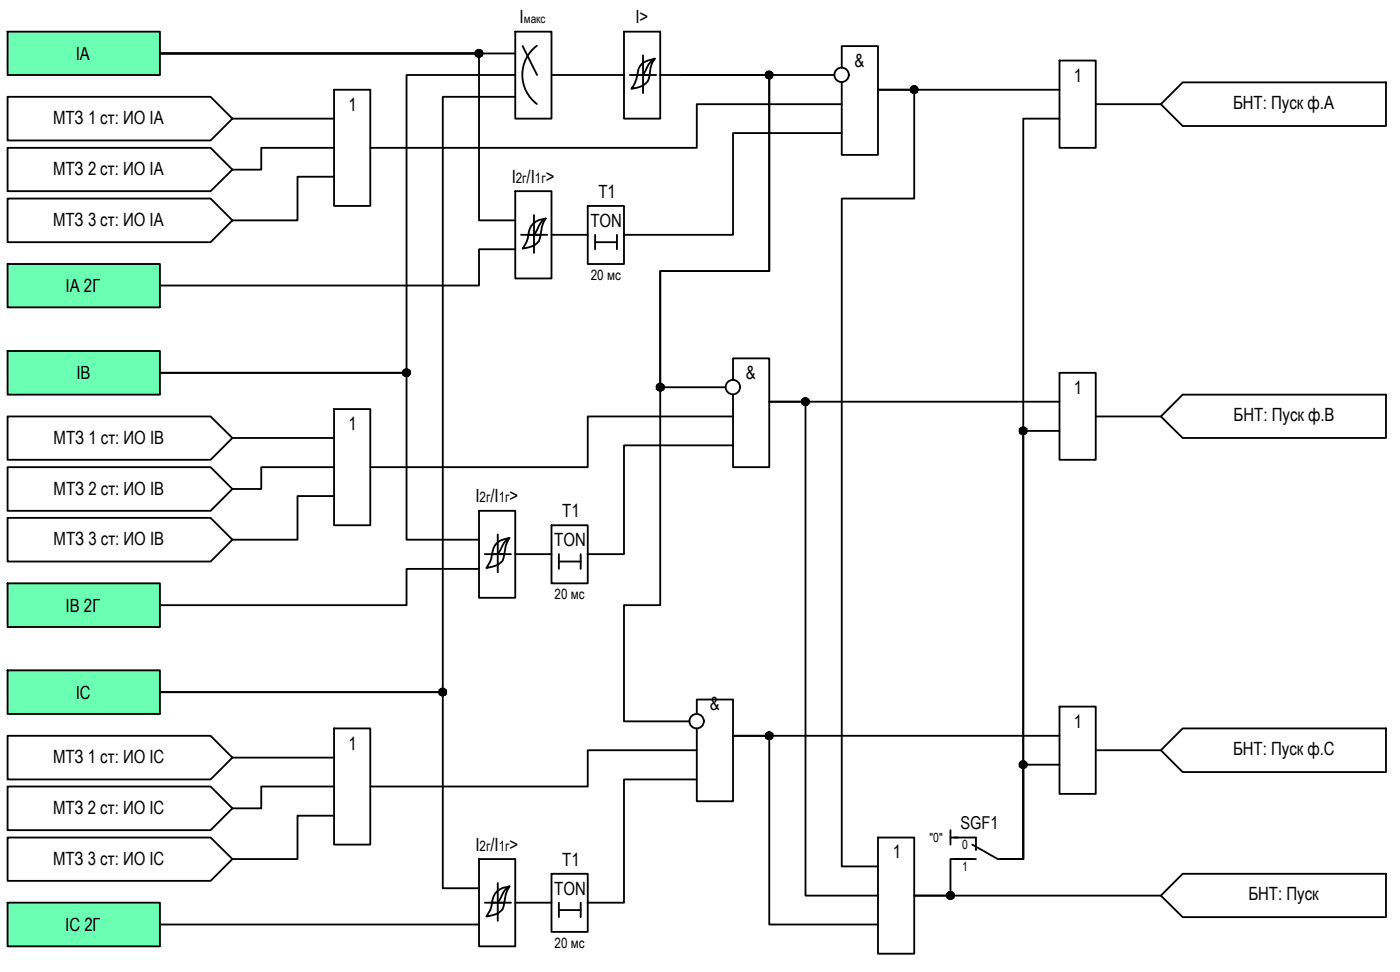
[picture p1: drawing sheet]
<svg xmlns="http://www.w3.org/2000/svg" width="193mm" height="134mm" viewBox="0 0 193 134" stroke-linecap="round" stroke-linejoin="round" font-family="sans-serif">
<!-- layer: 0 -->
<g fill="#000" stroke="#000" stroke-width=".14">
<path d="M65.9 7.8h.3zM65.9 6.9h.2zM105.9 10.8h.3zM105.9 9.9h.2zM125.8 12.8h.4zM125.9 11.9h.2zM55.9 51.8h.3zM56 50.8h.1zM90.8 53.8h.4zM90.9 52.9h.2zM110.9 55.8h.3zM110.9 54.9h.2z"/>
<path d="M140.8 59.8h.4zM140.9 58.8h.2zM60.9 95.8h.3zM60.9 94.9h.2zM105.9 101.8h.3zM105.9 100.8h.2zM140.8 105.8h.4zM140.9 104.9h.2zM130.8 123.8h.4zM130.9 122.9h.2z"/>
<path d="M65.9 7.8h.2zM65.9 7.8h.2z"/>
<path d="M65.9 6.9h.3zM65.9 6.9h.3z"/>
<path d="M65.9 6.9h.4zM65.8 6.9h.5z"/>
<path d="M65.8 6.9l.6 .1-.1-.1zM65.8 6.9l.6 .1h-.7z"/>
<path d="M65.8 7.8h.5zM65.8 7.8h.4z"/>
<path d="M65.7 7h.7zM65.7 7h.7z"/>
<path d="M65.7 7.7h.7zM65.7 7.7l.6 .1z"/>
<path d="M65.6 7l.8 .1v-.1zM65.6 7l.8 .1h-.8z"/>
<path d="M65.6 7.7h.8zM65.6 7.7h.8h-.7z"/>
<path d="M65.6 7.1l.9 .1-.1-.1zM65.6 7.1l.9 .1h-.9z"/>
<path d="M65.6 7.6h.8zM65.6 7.6l.8 .1z"/>
<path d="M65.6 7.2l.9 .1v-.1zM65.6 7.2l.9 .1h-1z"/>
<path d="M65.6 7.5l.8 .1 .1-.1zM65.6 7.5l.8 .1h-.8z"/>
<path d="M65.5 7.3l1 .1v-.1zM65.5 7.3l1 .1h-1z"/>
<path d="M65.5 7.4l1 .1v-.1zM65.5 7.4l1 .1h-1z"/>
<path d="M65.5 7.5h1zM65.5 7.5h1h-.9z"/>
<path d="M105.9 10.8h.2zM105.9 10.8h.2z"/>
<path d="M105.9 9.9h.3zM105.9 9.9h.3z"/>
<path d="M105.9 9.9h.4zM105.8 9.9h.5z"/>
<path d="M105.8 9.9h.5zM105.7 9.9h.6z"/>
<path d="M105.8 10.8h.5zM105.8 10.8h.4z"/>
<path d="M105.7 9.9l.7 .1-.1-.1zM105.7 9.9l.7 .1h-.8z"/>
<path d="M105.7 10.8h.6zM105.7 10.8h.6z"/>
<path d="M105.6 10l.9 .1-.1-.1zM105.6 10l.9 .1h-.9z"/>
<path d="M105.6 10.7l.7 .1 .1-.1zM105.6 10.7l.7 .1h-.6z"/>
<path d="M105.6 10.1l.9 .1zM105.6 10.1l.9 .1z"/>
<path d="M105.6 10.6l.8 .1 .1-.1zM105.6 10.6l.8 .1h-.8z"/>
<path d="M105.6 10.2h.9zM105.6 10.2h.9h-1z"/>
<path d="M105.5 10.2l1 .1v-.1zM105.5 10.2l1 .1h-1z"/>
<path d="M105.5 10.5h1zM105.5 10.5h1z"/>
<path d="M105.6 10.5l.9 .1v-.1zM105.6 10.5l.9 .1h-.9z"/>
<path d="M105.5 10.3l1 .2v-.2zM105.5 10.3l1 .2h-1z"/>
<path d="M125.8 12.8h.3zM125.9 12.8h.2z"/>
<path d="M125.9 11.9h.3zM125.8 11.9h.4z"/>
<path d="M125.8 11.9h.5zM125.8 11.9h.5z"/>
<path d="M125.8 11.9l.6 .1-.1-.1zM125.8 11.9l.6 .1h-.7z"/>
<path d="M125.8 12.8h.5zM125.8 12.8h.4z"/>
<path d="M125.7 12h.7zM125.6 12h.8z"/>
<path d="M125.7 12.7h.7zM125.7 12.7l.6 .1z"/>
<path d="M125.6 12l.8 .1v-.1zM125.6 12l.8 .1h-.8z"/>
<path d="M125.6 12.7h.8zM125.6 12.7h.8h-.7z"/>
<path d="M125.6 12.1l.9 .1-.1-.1zM125.6 12.1l.9 .1h-1z"/>
<path d="M125.6 12.6h.8zM125.6 12.6l.8 .1z"/>
<path d="M125.5 12.2l1 .1v-.1zM125.5 12.2l1 .1h-1z"/>
<path d="M125.5 12.5l.9 .1 .1-.1zM125.5 12.5l.9 .1h-.8z"/>
<path d="M125.5 12.3l1 .1v-.1zM125.5 12.3l1 .1h-1z"/>
<path d="M125.5 12.4h1zM125.5 12.4h1h-1z"/>
<path d="M125.5 12.4l1 .1v-.1zM125.5 12.4l1 .1h-1z"/>
<path d="M55.9 51.8l.2 .1zM56 51.9h.1z"/>
<path d="M56 50.8l.2 .1zM55.9 50.9h.3z"/>
<path d="M55.9 50.9h.4zM55.8 50.9h.5z"/>
<path d="M55.8 50.9l.5 .1zM55.7 51h.6z"/>
<path d="M55.8 51.8h.5zM55.8 51.8h.4z"/>
<path d="M55.7 51h.7zM55.7 51h.7z"/>
<path d="M55.7 51.7h.6zM55.7 51.7l.6 .1z"/>
<path d="M55.7 51l.8 .1-.1-.1zM55.7 51l.8 .1h-.9z"/>
<path d="M55.7 51.6l.6 .1 .1-.1zM55.7 51.6l.6 .1h-.6z"/>
<path d="M55.6 51.1l.9 .1v-.1zM55.6 51.1l.9 .1h-.9z"/>
<path d="M55.6 51.6h.9zM55.6 51.6h.8z"/>
<path d="M55.6 51.2l.9 .1v-.1zM55.6 51.2l.9 .1h-1z"/>
<path d="M55.5 51.3l1 .1v-.1zM55.5 51.3l1 .1h-1z"/>
<path d="M55.5 51.4l1 .1v-.1zM55.5 51.4l1 .1h-.9z"/>
<path d="M55.6 51.5l.9 .1v-.1zM55.6 51.5l.9 .1h-.9z"/>
<path d="M55.5 51.4h1zM55.5 51.4h1h-1z"/>
<path d="M90.8 53.8h.3zM90.9 53.8h.2z"/>
<path d="M90.9 52.9h.3zM90.8 52.9h.4z"/>
<path d="M90.8 52.9h.5zM90.8 52.9h.5z"/>
<path d="M90.8 52.9l.5 .1zM90.7 53h.6z"/>
<path d="M90.8 53.8h.5zM90.8 53.8h.4z"/>
<path d="M90.7 53h.7h-.1zM90.7 53h.7h-.8z"/>
<path d="M90.7 53.7h.6zM90.7 53.7l.6 .1z"/>
<path d="M90.6 53l.9 .1zM90.6 53l.9 .1z"/>
<path d="M90.6 53.7h.8zM90.6 53.7h.7z"/>
<path d="M90.6 53.1l.9 .1v-.1zM90.6 53.1l.9 .1h-1z"/>
<path d="M90.6 53.6l.8 .1 .1-.1zM90.6 53.6l.8 .1h-.8z"/>
<path d="M90.5 53.2l1 .1v-.1zM90.5 53.2l1 .1h-1z"/>
<path d="M90.5 53.3h1zM90.5 53.3h1h-1z"/>
<path d="M90.5 53.3l1 .1v-.1zM90.5 53.3l1 .1h-1z"/>
<path d="M90.5 53.4l1 .1v-.1zM90.5 53.4l1 .1h-1z"/>
<path d="M90.5 53.5l1 .1v-.1zM90.5 53.5l1 .1h-.9z"/>
<path d="M110.9 55.8h.2zM110.9 55.8h.2z"/>
<path d="M110.9 54.9h.3zM110.9 54.9h.3z"/>
<path d="M110.9 54.9h.4zM110.8 54.9h.5z"/>
<path d="M110.8 54.9h.5zM110.7 54.9h.6z"/>
<path d="M110.8 55.8h.5zM110.8 55.8h.4z"/>
<path d="M110.7 54.9l.7 .1-.1-.1zM110.7 54.9l.7 .1h-.8z"/>
<path d="M110.7 55.7l.6 .1v-.1zM110.7 55.7l.6 .1h-.5z"/>
<path d="M110.6 55l.8 .1zM110.6 55l.8 .1z"/>
<path d="M110.6 55.7h.8zM110.6 55.7h.7z"/>
<path d="M110.6 55.1l.9 .1-.1-.1zM110.6 55.1l.9 .1h-.9z"/>
<path d="M110.6 55.6l.8 .1v-.1zM110.6 55.6l.8 .1h-.8z"/>
<path d="M110.6 55.2h.9zM110.6 55.2h.9h-1z"/>
<path d="M110.6 55.5l.8 .1 .1-.1zM110.6 55.5l.8 .1h-.8z"/>
<path d="M110.5 55.2l1 .1v-.1zM110.5 55.2l1 .1h-1z"/>
<path d="M110.5 55.3l1 .1v-.1zM110.5 55.3l1 .1h-1z"/>
<path d="M110.5 55.4l1 .1v-.1zM110.5 55.4l1 .1h-.9z"/>
<path d="M140.8 59.8h.3zM140.9 59.8h.2z"/>
<path d="M140.9 58.8l.3 .1zM140.8 58.9h.4z"/>
<path d="M140.8 58.9h.5zM140.8 58.9h.5z"/>
<path d="M140.8 58.9l.5 .1zM140.7 59h.6z"/>
<path d="M140.8 59.8h.5zM140.8 59.8h.4z"/>
<path d="M140.7 59h.7zM140.6 59h.8z"/>
<path d="M140.7 59.7h.6zM140.7 59.7l.6 .1z"/>
<path d="M140.6 59l.9 .1-.1-.1zM140.6 59l.9 .1h-.9z"/>
<path d="M140.6 59.6l.7 .1 .1-.1zM140.6 59.6l.7 .1h-.6z"/>
<path d="M140.6 59.1l.9 .1v-.1zM140.6 59.1l.9 .1h-1z"/>
<path d="M140.6 59.6h.9zM140.6 59.6h.8z"/>
<path d="M140.5 59.2l1 .1v-.1zM140.5 59.2l1 .1h-1z"/>
<path d="M140.5 59.3l1 .1v-.1zM140.5 59.3l1 .1h-1z"/>
<path d="M140.5 59.4h1zM140.5 59.4h1h-1z"/>
<path d="M140.5 59.4l1 .1v-.1zM140.5 59.4l1 .1h-1z"/>
<path d="M140.5 59.5l1 .1v-.1zM140.5 59.5l1 .1h-.9z"/>
<path d="M60.9 95.8h.2zM60.9 95.8h.2z"/>
<path d="M60.9 94.9h.3zM60.9 94.9h.3z"/>
<path d="M60.9 94.9h.4zM60.8 94.9h.5z"/>
<path d="M60.8 94.9l.5 .1zM60.7 95h.6z"/>
<path d="M60.8 95.8h.5zM60.8 95.8h.4z"/>
<path d="M60.7 95h.7h-.1zM60.7 95h.7h-.8z"/>
<path d="M60.7 95.7h.6zM60.7 95.7l.6 .1z"/>
<path d="M60.6 95l.9 .1zM60.6 95l.9 .1z"/>
<path d="M60.6 95.7h.8zM60.6 95.7h.7z"/>
<path d="M60.6 95.1l.9 .1v-.1zM60.6 95.1l.9 .1h-.9z"/>
<path d="M60.6 95.6l.8 .1 .1-.1zM60.6 95.6l.8 .1h-.8z"/>
<path d="M60.6 95.2l.9 .1v-.1zM60.6 95.2l.9 .1h-1z"/>
<path d="M60.5 95.3h1zM60.5 95.3h1h-1z"/>
<path d="M60.5 95.4l1 .1v-.1zM60.5 95.4l1 .1h-.9z"/>
<path d="M60.6 95.5l.9 .1v-.1zM60.6 95.5l.9 .1h-.9z"/>
<path d="M60.5 95.3l1 .1v-.1zM60.5 95.3l1 .1h-1z"/>
<path d="M105.9 101.8l.2 .1zM105.9 101.9h.2z"/>
<path d="M105.9 100.8l.3 .1zM105.9 100.9h.3z"/>
<path d="M105.9 100.9h.4zM105.8 100.9h.5z"/>
<path d="M105.8 100.9l.5 .1zM105.7 101h.6z"/>
<path d="M105.8 101.8h.5zM105.8 101.8h.4z"/>
<path d="M105.7 101h.7zM105.7 101h.7z"/>
<path d="M105.7 101.7h.6zM105.7 101.7l.6 .1z"/>
<path d="M105.6 101l.9 .1-.1-.1zM105.6 101l.9 .1h-.9z"/>
<path d="M105.6 101.7h.8zM105.6 101.7h.7z"/>
<path d="M105.6 101.1l.9 .1v-.1zM105.6 101.1l.9 .1h-.9z"/>
<path d="M105.6 101.6l.8 .1 .1-.1zM105.6 101.6l.8 .1h-.8z"/>
<path d="M105.6 101.2l.9 .1v-.1zM105.6 101.2l.9 .1h-1z"/>
<path d="M105.5 101.3h1zM105.5 101.3h1h-1z"/>
<path d="M105.5 101.4l1 .1v-.1zM105.5 101.4l1 .1h-.9z"/>
<path d="M105.6 101.5l.9 .1v-.1zM105.6 101.5l.9 .1h-.9z"/>
<path d="M105.5 101.3l1 .1v-.1zM105.5 101.3l1 .1h-1z"/>
<path d="M140.8 105.8h.3zM140.9 105.8h.2z"/>
<path d="M140.9 104.9h.3zM140.8 104.9h.4z"/>
<path d="M140.8 104.9h.5zM140.8 104.9h.5z"/>
<path d="M140.8 104.9h.5zM140.7 104.9h.6z"/>
<path d="M140.8 105.8h.5zM140.8 105.8h.4z"/>
<path d="M140.7 104.9l.7 .1-.1-.1zM140.7 104.9l.7 .1h-.8z"/>
<path d="M140.7 105.7l.6 .1v-.1zM140.7 105.7l.6 .1h-.5z"/>
<path d="M140.6 105l.9 .1-.1-.1zM140.6 105l.9 .1h-.9z"/>
<path d="M140.6 105.7h.8zM140.6 105.7h.7z"/>
<path d="M140.6 105.1l.9 .1zM140.6 105.1l.9 .1z"/>
<path d="M140.6 105.6l.8 .1 .1-.1zM140.6 105.6l.8 .1h-.8z"/>
<path d="M140.5 105.2h1zM140.5 105.2h1h-1z"/>
<path d="M140.5 105.2l1 .1v-.1zM140.5 105.2l1 .1h-1z"/>
<path d="M140.5 105.3l1 .1v-.1zM140.5 105.3l1 .1h-1z"/>
<path d="M140.5 105.4l1 .1v-.1zM140.5 105.4l1 .1h-1z"/>
<path d="M140.5 105.5l1 .1v-.1zM140.5 105.5l1 .1h-.9z"/>
<path d="M130.8 123.8h.3zM130.9 123.8h.2z"/>
<path d="M130.9 122.9h.3zM130.8 122.9h.4z"/>
<path d="M130.8 122.9h.5zM130.8 122.9h.5z"/>
<path d="M130.8 122.9l.5 .1v-.1zM130.8 122.9l.5 .1h-.6z"/>
<path d="M130.8 123.8h.5zM130.8 123.8h.4z"/>
<path d="M130.7 123h.7zM130.6 123h.8z"/>
<path d="M130.7 123.7h.6zM130.7 123.7l.6 .1z"/>
<path d="M130.6 123l.9 .1-.1-.1zM130.6 123l.9 .1h-.9z"/>
<path d="M130.6 123.7h.7h.1zM130.6 123.7h.7h-.6z"/>
<path d="M130.6 123.1l.9 .1v-.1zM130.6 123.1l.9 .1h-1z"/>
<path d="M130.5 123.2l1 .1v-.1zM130.5 123.2l1 .1h-1z"/>
<path d="M130.5 123.5l1 .1zM130.5 123.5l1 .1z"/>
<path d="M130.6 123.6l.8 .1 .1-.1zM130.6 123.6l.8 .1h-.8z"/>
<path d="M130.5 123.3l1 .1v-.1zM130.5 123.3l1 .1h-1z"/>
<path d="M130.5 123.4h1zM130.5 123.4h1h-1z"/>
<path d="M130.5 123.4l1 .1v-.1zM130.5 123.4l1 .1h-1z"/>
</g>
<g fill="none" stroke="#000" stroke-width=".25">
<path d="M1 4.4h21v5.9h-21zM32 16.3h14M46 12.4h5v16h-5zM71 7.4h-49h44v23h5M71 10.3h-15v41.1h-34h34v22.9h10M71 13.3h-10v82h-39h39v27h5M71 4.4h5v11.9h-5zM72 6.4l2 3.9M74 6.3a5 5 0 0 0 0 8M76 10.3h10M86 4.4h5v11.9h-5zM87.8 10.3h2.7"/>
<path d="M88.6 7.6v5.2M90.2 8.1l-.5 1.1-.2 1.2a1.95 1.95 0 0 1-1.6 1.7l-.9 .1a5.4 5.4 0 0 0 1-2.7 1.85 1.85 0 0 1 1.3-1.2l.9-.2a2.83 2.83 0 0 0-1.2 1.6l-.4 .6h-1.8M91 10.3h15v27h-15v46.1h-5v16h9M115 10.3h-21h12v27h-15v16h9M116 9.4v-3h5v14.9h-5v-10M116 18.3h-15v14h-15M116 14.4h-20v6h-45M146 12.4h-25h5v14.9h-10v92h5M146 16.3h-5v102h-3M146 8.3h5v12.1h-5zM151 14.4h9M1 36.4h21v5.9h-21z"/>
<path d="M46 20.4h-10v3h-4M46 24.3h-5v6.1h-9M71 26.3h5v12.1h-5zM71 34.3h-5v5h-44M72.8 32.3h2.6M73.6 29.6v5.2M75.2 30.1a5.7 5.7 0 0 0-.8 2.8 1.86 1.86 0 0 1-1.6 1.2l-.8 .1a4 4 0 0 0 .9-2.2 2.32 2.32 0 0 1 2.3-1.9 3 3 0 0 0-1.2 1.7l-.4 .5h-1.8M76 32.3h5M81 28.4h5v8h-5zM82 32.3v2M82 33.4h3M85 32.3v2"/>
<path d="M86 32.3h.1M1 48.3h21v6.1h-21zM46 56.3h5v16h-5zM101 52.4v-3h5v14.9h-5v-9.9M101 57.4h-20v6.9h-30M146 55.3h-40h5v68.1h10M146 59.4h-5v58.9h-3M146 51.4h5v11.9h-5zM151 57.4h9M32 60.3h14M46 64.3h-10v3.1h-4M46 68.3h-5v6h-9"/>
<path d="M66 70.4h5v11.9h-5zM66 78.4h-10v5h-34M67.8 76.3h2.6M68.6 73.6v5.2M70.2 74.1a5.7 5.7 0 0 0-.8 2.7 1.86 1.86 0 0 1-1.6 1.3l-.8 .1a4 4 0 0 0 .9-2.2 1.96 1.96 0 0 1 1.4-1.7l.9-.2a3 3 0 0 0-1.2 1.6l-.4 .6h-1.8M71 76.3h5M76 72.3h5v8h-5zM77 76.3v2.1M77 77.3h3M80 76.3v2.1M81 76.3h.1M101 61.3h-15v15h-5"/>
<path d="M1 80.3h21v6.1h-21zM1 92.3h21v6h-21zM96 98.3v-1.9h5v14h-5v-10.1M146 97.3h5v12h-5zM32 104.4h14M46 100.3h5v16h-5zM46 108.3h-10v3h-4M46 112.4h-5v5.9h-9M66 118.3h5v12h-5zM96 107.4h-10v16.9h-5M96 103.3h-15v5h-30M121 115.4h5v16h-5z"/>
<path d="M131 114.3v2M131 115.4h1M134 118.3h-3v5.1h-5h34M146 101.3h-45h5v26h15M146 105.3h-5v13h-3M151 103.3h9M1 124.3h21v6h-21zM22 127.3h44M67.8 124.3h2.6M68.6 121.6v5.2M70.2 122.1a5.7 5.7 0 0 0-.8 2.7 1.86 1.86 0 0 1-1.6 1.3l-.8 .1a4 4 0 0 0 .9-2.2 2.32 2.32 0 0 1 2.3-1.9 3 3 0 0 0-1.2 1.6l-.4 .6h-1.8M71 124.3h5"/>
<path d="M76 120.4h5v8h-5zM77 124.3v2M77 125.3h3M80 124.3v2M81 124.3h.1"/>
<circle cx="66" cy="7.3" r=".49"/>
<circle cx="106" cy="10.3" r=".49"/>
<circle cx="116" cy="10.3" r=".99"/>
<circle cx="126" cy="12.3" r=".49"/>
<circle cx="56" cy="51.3" r=".49"/>
<circle cx="91" cy="53.3" r=".49"/>
<circle cx="101" cy="53.3" r=".99"/>
<circle cx="111" cy="55.3" r=".49"/>
<circle cx="141" cy="59.3" r=".49"/>
<circle cx="61" cy="95.3" r=".49"/>
<circle cx="96" cy="99.3" r=".99"/>
<circle cx="106" cy="101.3" r=".49"/>
<circle cx="141" cy="105.3" r=".49"/>
<circle cx="131" cy="123.3" r=".49"/>
</g>
<!-- layer: TEXT -->
<g fill="none" stroke="#000" stroke-width=".25">
<path d="M1 13.3h28l3 3-3 3h-28zM160 14.4l3-3.1h28v6.1h-28zM1 20.4h28l3 3-3 2.9h-28zM1 27.3h28l3 3.1-3 3h-28zM1 57.4h28l3 2.9-3 3h-28zM160 57.4l3-3h28v5.9h-28zM1 64.3h28l3 3.1-3 3h-28zM1 71.3h28l3 3-3 3h-28zM1 101.3h28l3 3.1-3 3h-28zM1 108.3h28l3 3-3 3h-28zM1 115.4h28l3 2.9-3 3h-28zM160 103.3l3-3h28v6h-28z"/>
<path d="M160 123.4l3-3h28v5.9h-28z"/>
</g>
<path d="M131.5 115.4h3v1.7M131.5 118.3h3M134 116.3l3.5 2h3" fill="none" stroke="#000" stroke-width=".25"/>
<!-- layer: 0 -->
<g fill="#6bffb3" stroke="#6bffb3" stroke-width=".14">
<path d="M1 4.4l21 5.9v-5.9zM1 4.4l21 5.9h-21z"/>
<path d="M1 36.4l21 5.9v-5.9zM1 36.4l21 5.9h-21z"/>
<path d="M1 48.3l21 6.1v-6.1zM1 48.3l21 6.1h-21z"/>
<path d="M1 80.3l21 6.1v-6.1zM1 80.3l21 6.1h-21z"/>
<path d="M1 92.3l21 6v-6zM1 92.3l21 6h-21z"/>
<path d="M1 124.3l21 6v-6zM1 124.3l21 6h-21z"/>
</g>
<g font-size="2.5">
<text x="71.6" y="3.1">I</text>
<text x="87.6" y="3.1">I&gt;</text>
<text x="10.4" y="8.3">IA</text>
<text x="117.8" y="9.2">&amp;</text>
<text x="148" y="11.3">1</text>
<text x="7.3" y="17.1">МТЗ 1 ст: ИО IА</text>
<text x="48" y="15.2">1</text>
<text x="170" y="15">БНТ: Пуск ф.А</text>
<text x="7.3" y="24.1">МТЗ 2 ст: ИО IА</text>
<text x="70.6" y="25.2">I /I &gt;</text>
<text x="82.5" y="27.3">T1</text>
<text x="7.3" y="31.1">МТЗ 3 ст: ИО IА</text>
<text x="81.4" y="31.2">TON</text>
<text x="9" y="40.3">IA 2Г</text>
<text x="10.5" y="52.2">IB</text>
<text x="102.8" y="52.2">&amp;</text>
<text x="48" y="59.3">1</text>
<text x="148" y="54.2">1</text>
<text x="170" y="58">БНТ: Пуск ф.В</text>
<text x="7.4" y="61.1">МТЗ 1 ст: ИО IB</text>
<text x="7.4" y="68.1">МТЗ 2 ст: ИО IB</text>
<text x="65.6" y="69.2">I /I &gt;</text>
<text x="77.5" y="71.2">T1</text>
<text x="7.4" y="75.1">МТЗ 3 ст: ИО IB</text>
<text x="76.4" y="75.2">TON</text>
<text x="9" y="84.2">IB 2Г</text>
<text x="10.4" y="96.2">IC</text>
<text x="97.8" y="97.7">&amp;</text>
<text x="148" y="100.2">1</text>
<text x="7.3" y="105.1">МТЗ 1 ст: ИО IC</text>
<text x="48" y="103.3">1</text>
<text x="170" y="104">БНТ: Пуск ф.С</text>
<text x="7.3" y="112.1">МТЗ 2 ст: ИО IC</text>
<text x="7.3" y="119.1">МТЗ 3 ст: ИО IC</text>
<text x="65.6" y="117.2">I /I &gt;</text>
<text x="77.5" y="119.3">T1</text>
<text x="123" y="118.2">1</text>
<text x="76.4" y="123.2">TON</text>
<text x="172.1" y="124">БНТ: Пуск</text>
<text x="9" y="128.2">IC 2Г</text>
</g>
<text font-size="2.4" x="132.4" y="114.2">SGF1</text>
<g font-size="2">
<text x="71.1" y="25.2">2г 1г</text>
<text x="81.4" y="38.5">20 мс</text>
<text x="66.1" y="69.2">2г 1г</text>
<text x="76.4" y="82.6">20 мс</text>
<text x="66.1" y="117.2">2г 1г</text>
<text x="76.4" y="130.5">20 мс</text>
</g>
<g font-size="1.7">
<text x="72.2" y="3.1">макс</text>
<text x="128.1" y="116">&quot;0&quot;</text>
<text x="132.6" y="117">0</text>
<text x="132.6" y="120">1</text>
</g>
</svg>
